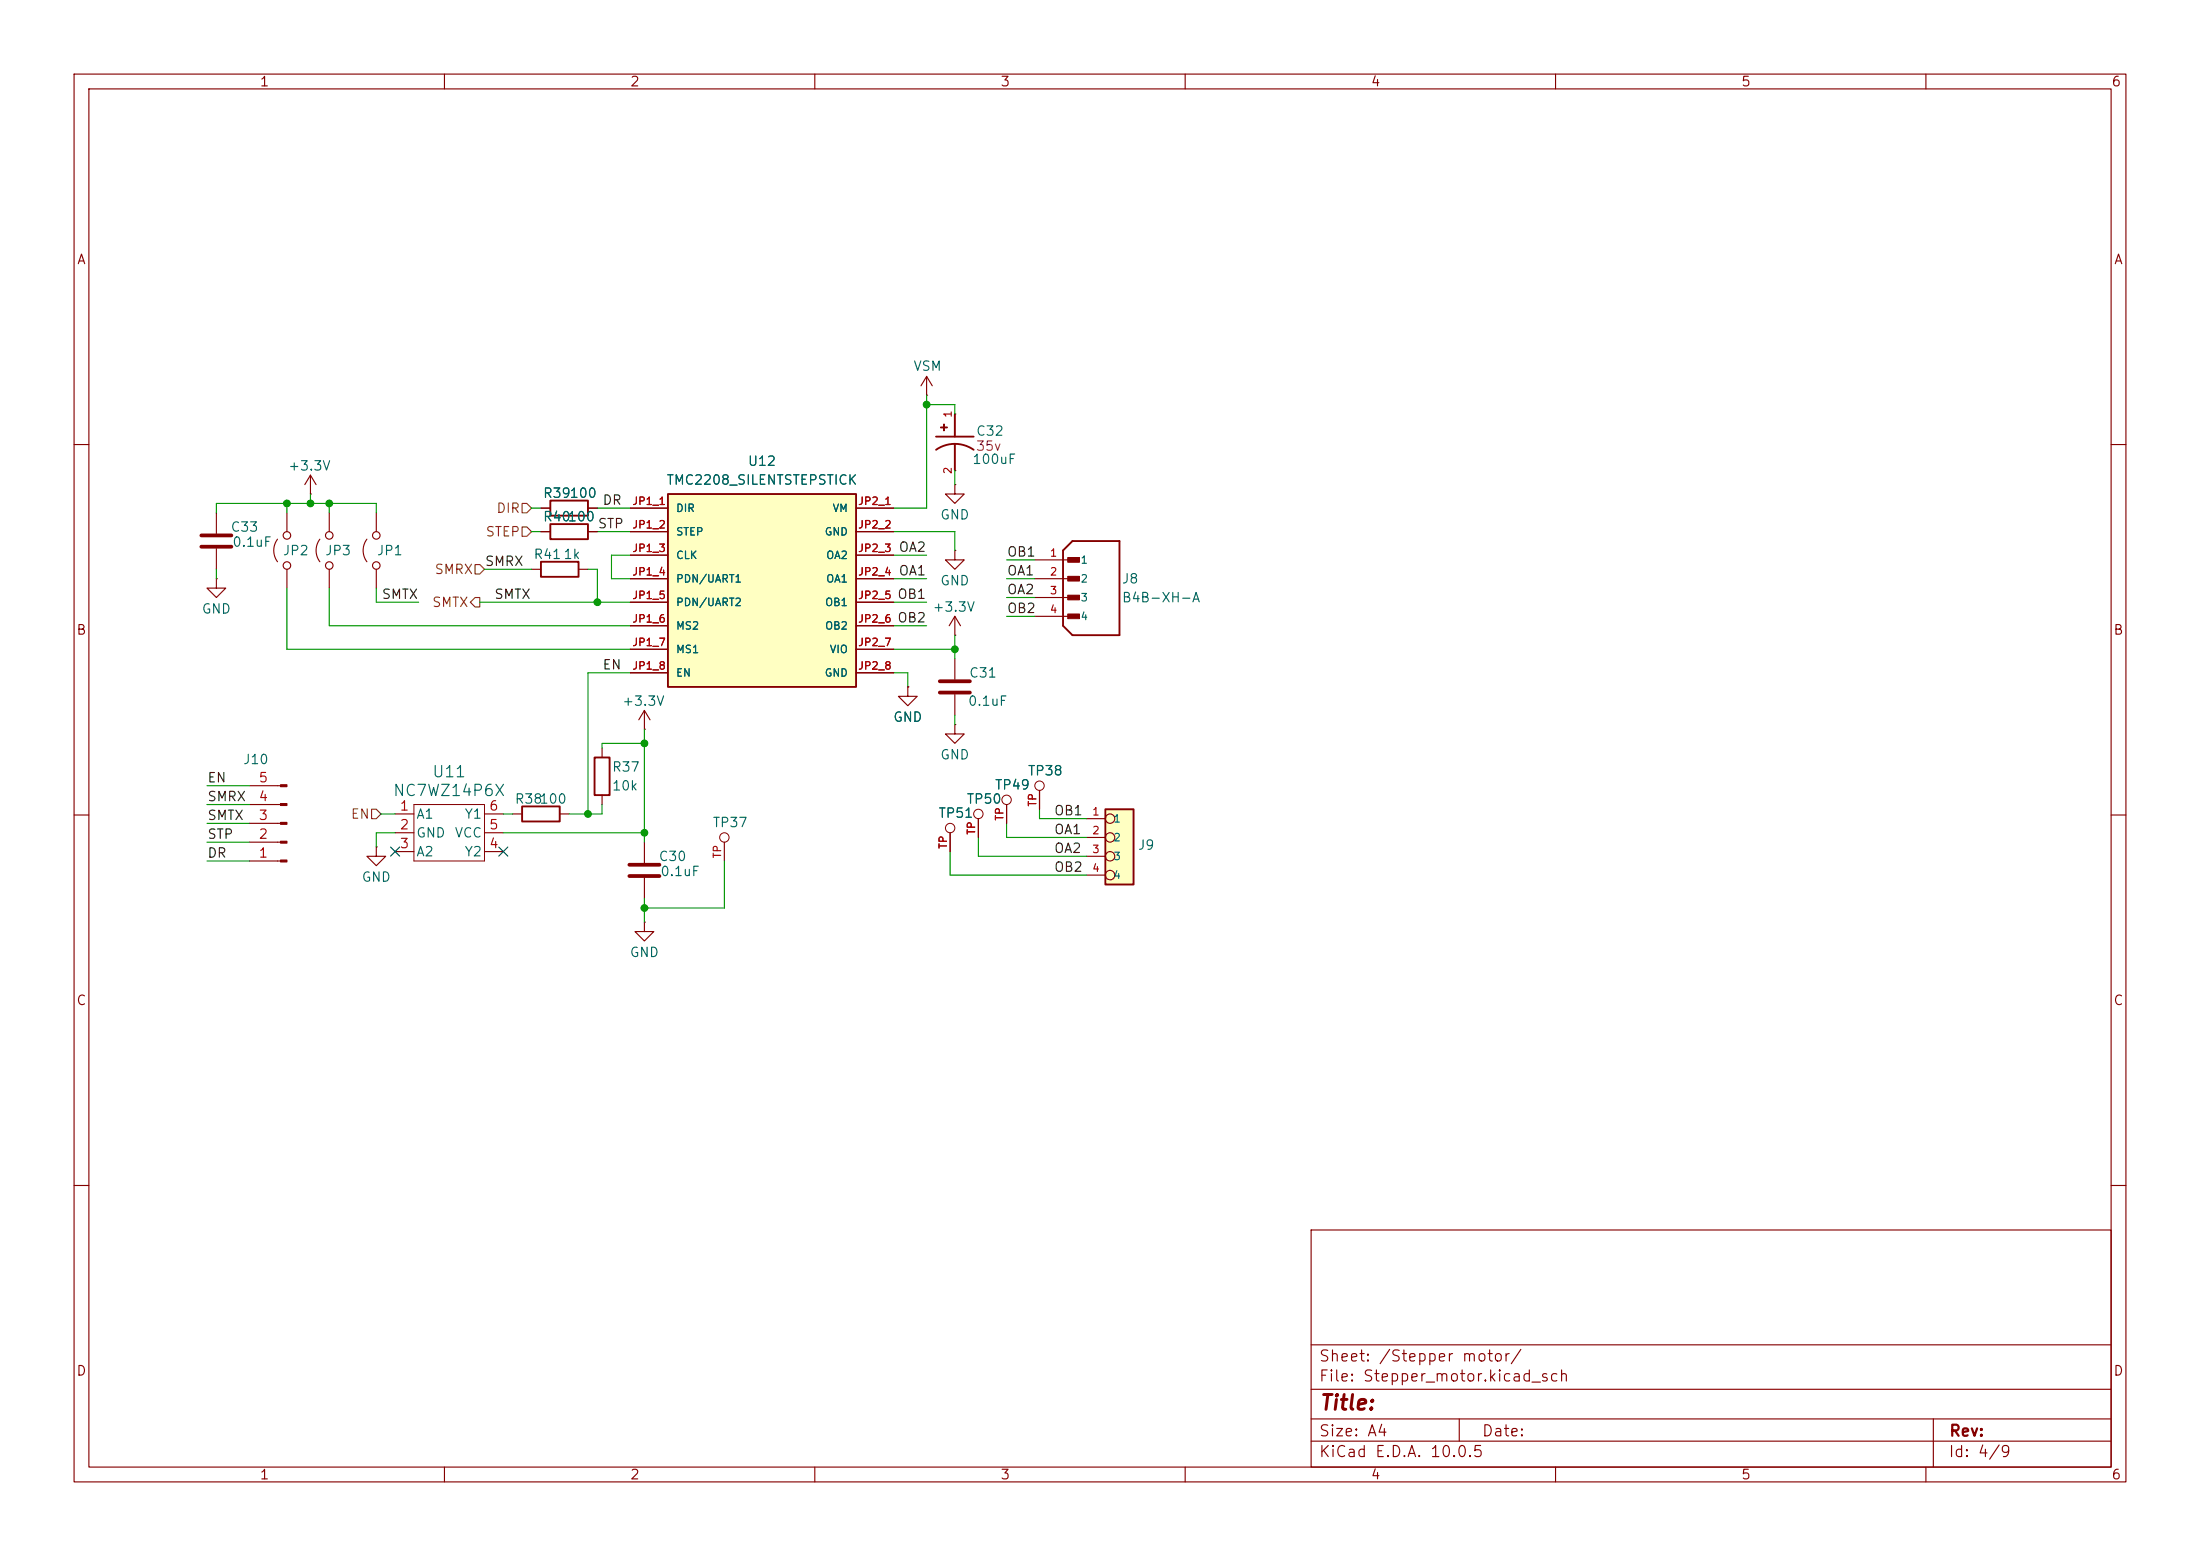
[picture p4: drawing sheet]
<svg xmlns="http://www.w3.org/2000/svg" width="297mm" height="210mm" viewBox="0 0 297 210" stroke-linecap="round" stroke-linejoin="round" font-family="sans-serif">
<g fill="none" stroke="#840000" stroke-width=".15">
<path d="M10 10h277v190h-277zM12 12h273v186h-273zM60 10v2M110 10v2M160 10v2M210 10v2M260 10v2M10 60h2M29.2 69.2v2.8M29.2 74v2.8M37.5 72.8a2.54 2.54 0 0 0 0 3M38.7 69.2v2.6"/>
<path d="M38.7 76.8v2.6M285 60h2M87 98.4h.1M87 95.9l-.8 1.3M87 95.9l.8 1.3M87 95.9v2.5M122.6 92.7v1.3h1.2l-1.2 1.3-1.3-1.3h1.3M122.6 92.7h.1M10 110h2M33.7 116.2h4.2M33.7 113.7h4.2M33.7 111.1h4.2"/>
<path d="M33.7 108.6h4.2M33.7 106h4.2M50.8 114.3v1.3h1.3l-1.3 1.2-1.3-1.2h1.3M50.8 114.3h.1M53.3 109.9h2.6M53.3 112.4h2.6M53.3 114.9h2.6M65.4 109.9h2.5M65.4 112.4h2.5M65.4 114.9h2.5M81.3 101v1.2M81.3 107.3v1.3"/>
<path d="M285 110h2M10 160h2M177 166h108v32h-108zM285 160h2M60 198v2M110 198v2M160 198v2M177 194.5h108M177 191.5h108M177 187.5h108M177 181.5h108M197 191.5v3"/>
<path d="M210 198v2M260 198v2M261 191.5v6.5"/>
<circle cx="38.7" cy="76.3" r=".51"/>
<circle cx="38.7" cy="72.3" r=".51"/>
</g>
<g fill="#840000" stroke="#840000" stroke-width=".15">
<path d="M37.9 116.1h.8v.2h-.8z"/>
<path d="M37.9 113.5h.8v.3h-.8z"/>
<path d="M37.9 111h.8v.3h-.8z"/>
<path d="M37.9 108.5h.8v.2h-.8z"/>
<path d="M37.9 105.9h.8v.3h-.8z"/>
</g>
<path d="M27.2 73.8h4M27.2 72.3h4" fill="none" stroke="#840000" stroke-width=".51"/>
<path d="M80.3 102.2h2v5.1h-2z" fill="none" stroke="#840000" stroke-width=".25"/>
<path d="M55.9 108.6h9.5v7.6h-9.5z" fill="none" stroke="#840000" stroke-width=".14"/>
<path d="M149.2 109.2h3.8v10.2h-3.8z" fill="#ffffc2"/>
<path d="M126.4 58.9h5M128.9 55.9v3M128.9 59.9v3.6M126.4 60.7a4.4 4.4 0 0 1 5 0M149.2 109.2h3.8v10.2h-3.8z" fill="none" stroke="#840000" stroke-width=".25"/>
<g fill="none" stroke="#840000" stroke-width=".15">
<path d="M128.9 55.9h.1M128.9 63.5h.1M128.3 112.4v2.5M146.7 110.5h2.5M146.7 113h2.5M146.7 115.6h2.5M146.7 118.1h2.5"/>
<circle cx="149.9" cy="110.5" r=".63"/>
<circle cx="149.9" cy="113" r=".63"/>
<circle cx="149.9" cy="115.6" r=".63"/>
<circle cx="149.9" cy="118.1" r=".63"/>
</g>
<circle cx="128.3" cy="111.8" r=".63" fill="none" stroke="#840000" stroke-width=".14"/>
<g fill="#840000" stroke="#840000" stroke-width=".14">
<path d="M127.4 57.2h.1v.9h-.1z"/>
<path d="M127 57.6h.9v.2h-.9z"/>
</g>
<path d="M90.2 66.7h25.4v26h-25.4z" fill="#ffffc2"/>
<path d="M73 75.8h5.1v2.1h-5.1zM74.3 67.6h5.1v2h-5.1zM74.3 70.7h5.1v2.1h-5.1zM90.2 66.7h25.4v26h-25.4zM144.8 73h6.3v12.7h-6.3l-1.3-1.2v-10.2zM70.5 108.8h5.1v2.1h-5.1z" fill="none" stroke="#840000" stroke-width=".25"/>
<g fill="none" stroke="#840000" stroke-width=".15">
<path d="M125.1 53.3h.1M125.1 50.8l-.8 1.3M125.1 50.8l.8 1.3M125.1 50.8v2.5M29.2 78.1v1.3h1.3l-1.3 1.2-1.3-1.2h1.3M29.2 78.1h.1M41.9 66.7h.1M41.9 64.1l-.8 1.3M41.9 64.1l.8 1.3M41.9 64.1v2.6M43.2 72.8a2.54 2.54 0 0 0 0 3M44.4 69.2v2.6"/>
<path d="M44.4 76.8v2.6M49.5 72.8a2.54 2.54 0 0 0 0 3M50.8 69.2v2.6M50.8 76.8v2.6M71.8 76.8h1.2M73 68.6h1.3M73 71.8h1.3M78.1 76.8h1.3M79.4 68.6h1.2M79.4 71.8h1.2M85.1 68.6h5.1M85.1 71.8h5.1"/>
<path d="M85.1 78.1h5.1M85.1 74.9h5.1M115.6 68.6h5M115.6 71.8h5M115.6 78.1h5M115.6 74.9h5M128.9 65.4v1.3h1.3l-1.3 1.2-1.3-1.2h1.3M128.9 65.4h.1M128.9 74.3v1.3h1.3l-1.3 1.2-1.3-1.2h1.3M128.9 74.3h.1M139.7 78.1h5.1M139.7 75.6h5.1"/>
<path d="M85.1 81.3h5.1M85.1 84.5h5.1M85.1 87.6h5.1M85.1 90.8h5.1M115.6 81.3h5M115.6 84.5h5M115.6 87.6h5M115.6 90.8h5M122.6 92.7h.1M128.9 85.7h.1M128.9 97.8v1.3h1.3l-1.3 1.2-1.3-1.2h1.3M128.9 97.8h.1"/>
<path d="M128.9 83.2l-.8 1.3M128.9 83.2l.8 1.3M128.9 83.2v2.5M128.9 88.9v2.8M128.9 93.7v2.8M139.7 80.6h5.1M139.7 83.2h5.1M69.2 109.9h1.3M75.6 109.9h1.2M87 113.7v2.8M87 118.5v2.8M97.8 113.7v2.5"/>
<path d="M128.3 112.4v2.5M132.1 110.5v2.5M135.9 108.6v2.5M140.3 106.7v2.5M87 124.5v1.2h1.3l-1.3 1.3-1.3-1.3h1.3M87 124.5h.1"/>
<circle cx="44.5" cy="76.3" r=".51"/>
<circle cx="44.5" cy="72.3" r=".51"/>
<circle cx="50.8" cy="76.3" r=".51"/>
<circle cx="50.8" cy="72.3" r=".51"/>
</g>
<g fill="none" stroke="#840000" stroke-width=".14">
<circle cx="97.8" cy="113" r=".63"/>
<circle cx="132.1" cy="109.9" r=".63"/>
<circle cx="135.9" cy="107.9" r=".63"/>
<circle cx="140.3" cy="106" r=".63"/>
</g>
<path d="M126.9 93.5h4M126.9 91.9h4M85 118.2h4M85 116.7h4" fill="none" stroke="#840000" stroke-width=".51"/>
<g fill="#840000" stroke="#840000" stroke-width=".14">
<path d="M144.1 75.2h1.6v.7h-1.6z"/>
<path d="M144.1 77.8h1.6v.6h-1.6z"/>
<path d="M144.1 80.3h1.6v.7h-1.6z"/>
<path d="M144.1 82.9h1.6v.6h-1.6z"/>
</g>
<path d="M64.1 76.2h.7l.6 .6-.6 .7h-.7zM70.5 71.1h.6l.7 .7-.7 .6h-.6zM70.5 67.9h.6l.7 .7-.7 .6h-.6zM64.1 80.6h.7v1.3h-.7l-.6-.6zM50.2 109.2h.6l.6 .7-.6 .6h-.6z" fill="none" stroke="#725600" stroke-width=".15"/>
<g fill="none" stroke="#009600" stroke-width=".15">
<path d="M125.1 54.6h3.8v1.3M125.1 53.3v15.3h-4.5M29.2 69.2v-1.3h21.6v1.3M29.2 76.8v1.3M38.7 79.4v8.2h46.4M38.7 67.9v1.3M41.9 66.7v1.2M44.4 79.4v5.1h40.7M44.4 67.9v1.3M50.8 79.4v1.9h5.7M65.4 76.8h6.4M71.8 71.8h1.2"/>
<path d="M71.8 68.6h1.2M79.4 76.8h1.2v4.5M80.6 71.8h4.5M80.6 68.6h4.5M85.1 74.9h-2.6v3.2h2.6M120.6 74.9h4.5M120.6 71.8h8.3v2.5M120.6 78.1h4.5M128.9 63.5v1.9M135.9 78.1h3.8M135.9 75.6h3.8M64.8 81.3h20.3"/>
<path d="M85.1 90.8h-5.7v19.1M87 98.4v15.3M120.6 84.5h4.5M120.6 81.3h4.5M120.6 90.8h2v1.9M120.6 87.6h8.3M128.9 85.7v3.2M128.9 96.5v1.3M135.9 80.6h3.8M135.9 83.2h3.8M27.9 106h5.8M27.9 113.7h5.8"/>
<path d="M27.9 116.2h5.8M27.9 111.1h5.8M27.9 108.6h5.8M51.4 109.9h1.9M53.3 112.4h-2.5v1.9M67.9 109.9h1.3M67.9 112.4h19.1M81.3 108.6v1.3h-4.5M87 100.3h-5.7v.7M97.8 116.2v6.4h-10.8M128.3 114.9v3.2h18.4M132.1 113v2.6h14.6"/>
<path d="M135.9 111.1v1.9h10.8M140.3 109.2v1.3h6.4M87 121.3v3.2"/>
</g>
<path d="M52.7 114.3l1.2 1.2M53.9 114.3l-1.2 1.2M67.3 114.3l1.3 1.2M68.6 114.3l-1.3 1.2" fill="none" stroke="#000084" stroke-width=".15"/>
<g fill="#009600" stroke="#009600" stroke-width=".14">
<circle cx="87" cy="100.3" r=".46"/>
<circle cx="80.6" cy="81.3" r=".46"/>
<circle cx="87" cy="112.4" r=".46"/>
<circle cx="79.4" cy="109.9" r=".46"/>
<circle cx="128.9" cy="87.6" r=".46"/>
<circle cx="87" cy="122.6" r=".46"/>
<circle cx="44.4" cy="67.9" r=".46"/>
<circle cx="41.9" cy="67.9" r=".46"/>
<circle cx="38.7" cy="67.9" r=".46"/>
<circle cx="125.1" cy="54.6" r=".46"/>
</g>
<text font-size="2" fill="#840000" x="178" y="190.8">Title:</text>
<g font-size="1.5" fill="#006464">
<text x="52.9" y="107.8">NC7WZ14P6X</text>
<text x="58.2" y="105.3">U11</text>
</g>
<g font-size="1.5" fill="#840000">
<text x="178" y="184.1">Sheet: /Stepper motor/</text>
<text x="178" y="186.8">File: Stepper_motor.kicad_sch</text>
<text x="178" y="197">KiCad E.D.A. 10.0.5</text>
<text x="178" y="194.2">Size: A4</text>
<text x="200" y="194.2">Date:</text>
<text x="263" y="197">Id: 4/9</text>
<text x="263" y="194.2">Rev:</text>
</g>
<g font-size="1.3" fill="#840000">
<text x="35" y="12">1</text>
<text x="85" y="12">2</text>
<text x="135" y="12">3</text>
<text x="185" y="12">4</text>
<text x="235" y="12">5</text>
<text x="285" y="12">6</text>
<text x="10.3" y="36">A</text>
<text x="285.3" y="36">A</text>
<text x="10.2" y="86">B</text>
<text x="285.2" y="86">B</text>
<text x="10.2" y="136">C</text>
<text x="285.2" y="136">C</text>
<text x="10.2" y="186">D</text>
<text x="285.2" y="186">D</text>
<text x="35" y="200">1</text>
<text x="85" y="200">2</text>
<text x="135" y="200">3</text>
<text x="185" y="200">4</text>
<text x="235" y="200">5</text>
<text x="285" y="200">6</text>
</g>
<g font-size="1.3" fill="#006464">
<text x="123.2" y="50.4">VSM</text>
<text x="131.7" y="59.1">C32</text>
<text x="38.8" y="63.8">+3.3V</text>
<text x="89.9" y="65.7">TMC2208_SILENTSTEPSTICK</text>
<text x="100.9" y="63.2">U12</text>
<text x="131.2" y="62.9">100uF</text>
<text x="73.2" y="67.5">R39100</text>
<text x="73.2" y="70.7">R40100</text>
<text x="126.8" y="70.4">GND</text>
<text x="31" y="72.1">C33</text>
<text x="31.3" y="74.1">0.1uF</text>
<text x="38.1" y="75.3">JP2</text>
<text x="43.8" y="75.3">JP3</text>
<text x="50.8" y="75.3">JP1</text>
<text x="71.9" y="75.8">R411k</text>
<text x="27.1" y="83.1">GND</text>
<text x="125.8" y="82.9">+3.3V</text>
<text x="126.8" y="79.3">GND</text>
<text x="151.4" y="79.1">J8</text>
<text x="151.4" y="81.6">B4B-XH-A</text>
<text x="83.9" y="95.6">+3.3V</text>
<text x="130.6" y="95.6">0.1uF</text>
<text x="130.7" y="91.8">C31</text>
<text x="120.5" y="97.7">GND</text>
<text x="32.7" y="103.5">J10</text>
<text x="82.5" y="104.5">R37</text>
<text x="82.5" y="107">10k</text>
<text x="126.8" y="102.8">GND</text>
<text x="134.2" y="106.9">TP49</text>
<text x="138.7" y="105">TP38</text>
<text x="56.1" y="110.8">A1</text>
<text x="56.1" y="113.4">GND</text>
<text x="61.3" y="113.4">VCC</text>
<text x="62.6" y="110.8">Y1</text>
<text x="69.4" y="108.8">R38100</text>
<text x="96.1" y="112">TP37</text>
<text x="126.6" y="110.7">TP51</text>
<text x="130.4" y="108.8">TP50</text>
<text x="48.7" y="119.3">GND</text>
<text x="56.1" y="115.9">A2</text>
<text x="62.6" y="115.9">Y2</text>
<text x="88.8" y="116.5">C30</text>
<text x="89.1" y="118.6">0.1uF</text>
<text x="153.5" y="115">J9</text>
<text x="84.9" y="129.5">GND</text>
</g>
<text font-size="1.3" fill="#840084" x="131.7" y="61.2">35v</text>
<g font-size="1.3" fill="#725600">
<text x="66.9" y="69.5">DIR</text>
<text x="58.6" y="77.8">SMRX</text>
<text x="65.5" y="72.7">STEP</text>
<text x="58.2" y="82.2">SMTX</text>
<text x="47.3" y="110.8">EN</text>
</g>
<g font-size="1.3" fill="#0f0f0f">
<text x="80.6" y="71.6">STP</text>
<text x="81.3" y="68.5">DR</text>
<text x="65.4" y="76.7">SMRX</text>
<text x="121.2" y="78">OA1</text>
<text x="121.2" y="74.8">OA2</text>
<text x="135.9" y="75.4">OB1</text>
<text x="135.9" y="78">OA1</text>
<text x="51.4" y="81.2">SMTX</text>
<text x="66.6" y="81.2">SMTX</text>
<text x="121.1" y="81.2">OB1</text>
<text x="135.9" y="83.1">OB2</text>
<text x="135.9" y="80.5">OA2</text>
<text x="121.1" y="84.3">OB2</text>
<text x="81.3" y="90.7">EN</text>
<text x="27.9" y="105.9">EN</text>
<text x="27.9" y="111">SMTX</text>
<text x="27.9" y="113.5">STP</text>
<text x="27.9" y="108.5">SMRX</text>
<text x="142.2" y="112.9">OA1</text>
<text x="142.2" y="110.4">OB1</text>
<text x="27.9" y="116.1">DR</text>
<text x="142.2" y="118">OB2</text>
<text x="142.2" y="115.4">OA2</text>
</g>
<g font-size="1.3" fill="#a90000">
<text x="34.8" y="105.9">5</text>
<text x="34.8" y="113.5">2</text>
<text x="34.8" y="111">3</text>
<text x="34.8" y="108.5">4</text>
<text x="53.9" y="109.7">1</text>
<text x="53.9" y="112.3">2</text>
<text x="65.9" y="112.3">5</text>
<text x="65.9" y="109.7">6</text>
<text x="34.8" y="116.1">1</text>
<text x="53.9" y="114.8">3</text>
<text x="65.9" y="114.8">4</text>
</g>
<g font-size="1" fill="#a90000">
<text x="128.7" y="56.5" transform="rotate(-90 128.7 56.5)">1</text>
<text x="128.7" y="64.1" transform="rotate(-90 128.7 64.1)">2</text>
<text x="85.3" y="68.4">JP1_1</text>
<text x="85.3" y="71.6">JP1_2</text>
<text x="115.8" y="68.4">JP2_1</text>
<text x="115.8" y="71.6">JP2_2</text>
<text x="85.3" y="77.9">JP1_4</text>
<text x="85.3" y="74.7">JP1_3</text>
<text x="115.8" y="74.7">JP2_3</text>
<text x="115.8" y="77.9">JP2_4</text>
<text x="141.7" y="75.4">1</text>
<text x="141.7" y="77.9">2</text>
<text x="85.3" y="81.1">JP1_5</text>
<text x="115.8" y="81.1">JP2_5</text>
<text x="141.7" y="80.5">3</text>
<text x="141.7" y="83">4</text>
<text x="85.3" y="84.3">JP1_6</text>
<text x="85.3" y="87.4">JP1_7</text>
<text x="115.8" y="84.3">JP2_6</text>
<text x="115.8" y="87.4">JP2_7</text>
<text x="85.3" y="90.6">JP1_8</text>
<text x="115.8" y="90.6">JP2_8</text>
<text x="131.9" y="112.8" transform="rotate(-90 131.9 112.8)">TP</text>
<text x="135.7" y="110.9" transform="rotate(-90 135.7 110.9)">TP</text>
<text x="140.2" y="108.9" transform="rotate(-90 140.2 108.9)">TP</text>
<text x="147.4" y="110.3">1</text>
<text x="147.4" y="112.8">2</text>
<text x="97.6" y="115.9" transform="rotate(-90 97.6 115.9)">TP</text>
<text x="128.1" y="114.7" transform="rotate(-90 128.1 114.7)">TP</text>
<text x="147.4" y="115.4">3</text>
<text x="147.4" y="117.9">4</text>
</g>
<g font-size="1" fill="#006464">
<text x="91.2" y="69.3">DIR</text>
<text x="112.3" y="69.3">VM</text>
<text x="91.2" y="72.5">STEP</text>
<text x="91.2" y="75.7">CLK</text>
<text x="111.3" y="72.5">GND</text>
<text x="111.4" y="75.7">OA2</text>
<text x="145.8" y="76.3">1</text>
<text x="91.2" y="78.9">PDN/UART1</text>
<text x="91.2" y="82">PDN/UART2</text>
<text x="111.3" y="82">OB1</text>
<text x="111.4" y="78.9">OA1</text>
<text x="145.8" y="78.9">2</text>
<text x="145.8" y="81.4">3</text>
<text x="145.8" y="84">4</text>
<text x="91.2" y="85.2">MS2</text>
<text x="91.2" y="88.4">MS1</text>
<text x="111.3" y="85.2">OB2</text>
<text x="111.9" y="88.4">VIO</text>
<text x="91.2" y="91.6">EN</text>
<text x="111.3" y="91.6">GND</text>
<text x="150.2" y="111.3">1</text>
<text x="150.2" y="113.8">2</text>
<text x="150.2" y="116.3">3</text>
<text x="150.2" y="118.9">4</text>
</g>
</svg>
